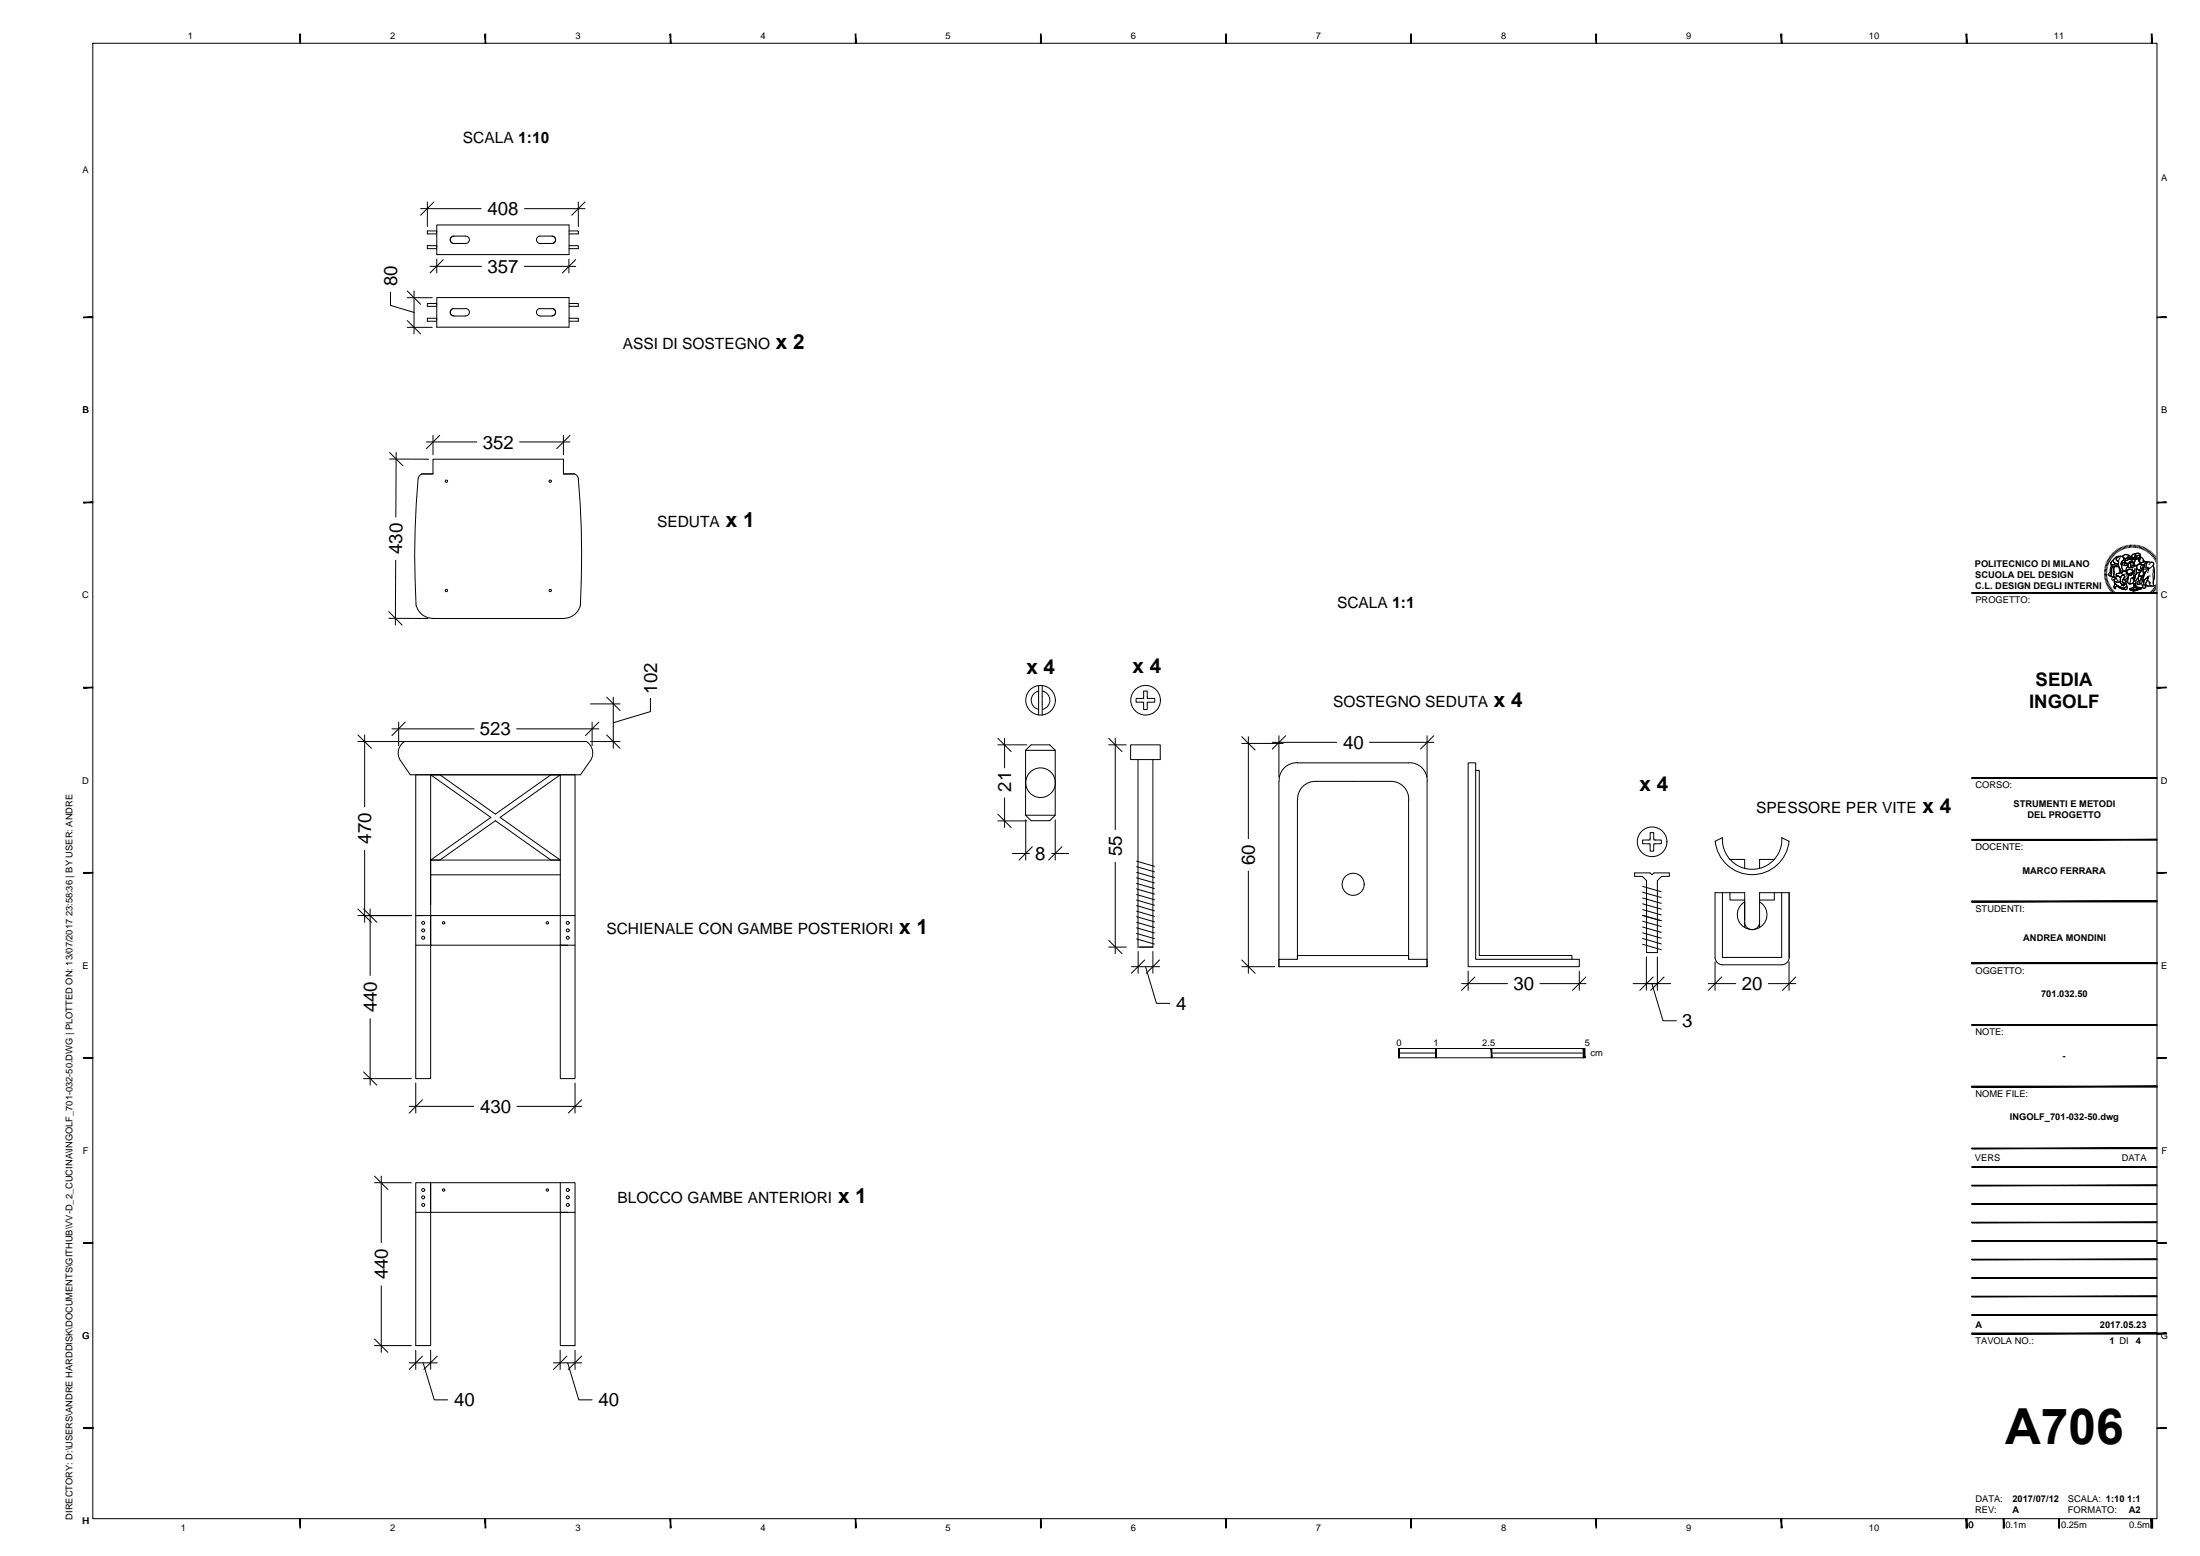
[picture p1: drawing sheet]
<svg xmlns="http://www.w3.org/2000/svg" width="594mm" height="420mm" viewBox="0 0 594 420" stroke-linecap="round" stroke-linejoin="round" font-family="sans-serif">
<!-- layer: Layer1 -->
<g fill="none" stroke="#000" stroke-width=".27">
<path d="M117.9 66.8v-.5h-2.5v.8h2.5M117.9 60.7h35.8v8h-35.8zM117.9 62.7v-.3h-2.5v.8h2.5M122.5 63.8a.99 .99 0 0 0-.9 .9 .99 .99 0 0 0 .9 1M122.6 63.8h3.1M122.6 65.7h3.1M122.6 63.8a.99 .99 0 0 0-1 .9 .99 .99 0 0 0 1 1M125.8 63.8a.99 .99 0 0 1 .9 .9 .99 .99 0 0 1-.9 1M145.8 63.8h3.2M145.8 65.7h3.2M145.9 63.8a.99 .99 0 0 0-1 .9 .99 .99 0 0 0 1 1M149 63.8a.99 .99 0 0 1 1 .9 .99 .99 0 0 1-1 1"/>
<path d="M149.1 63.8a.99 .99 0 0 1 .9 .9 .99 .99 0 0 1-.9 1M153.7 62.4h2.5v.8h-2.5M153.7 66.3h2.5v.8h-2.5M117.9 86.3v-.4h-2.5v.8h2.5M117.9 80.3h35.8v8h-35.8zM117.9 82.3v-.3h-2.5v.7h2.5M122.5 83.3a.99 .99 0 0 0-.9 1 .99 .99 0 0 0 .9 1M122.6 83.4h3.1M122.6 85.3h3.1M122.6 83.3a.99 .99 0 0 0-1 1 .99 .99 0 0 0 1 1M125.8 83.3a.99 .99 0 0 1 .9 1 .99 .99 0 0 1-.9 1M145.8 83.4h3.2"/>
<path d="M145.8 85.3h3.2M145.9 83.3a.99 .99 0 0 0-1 1 .99 .99 0 0 0 1 1M149 83.3a.99 .99 0 0 1 1 1 .99 .99 0 0 1-1 1M149.1 83.3a.99 .99 0 0 1 .9 1 .99 .99 0 0 1-.9 1M153.7 82h2.5v.7h-2.5M153.7 85.9h2.5v.8h-2.5M112.9 129.3a241.1 241.1 0 0 0-.5 34.2M113.9 128l-.7 .6-.3 .7M116.9 128h-3h3v-4h35.2v4h3.1l.5 .4 .5 .9M156.2 129.3a238 238 0 0 1 .5 34.2 4.6 4.6 0 0 1-4.4 3.5M112.4 163.5a4.6 4.6 0 0 0 4.4 3.5M116.7 167h35.6"/>
<path d="M280.5 185.1v8M280.5 186.6a2.52 2.52 0 0 0-2 2.5 2.52 2.52 0 0 0 2 2.4M281.4 185.1v8M281.5 186.6a2.52 2.52 0 0 1 2 2.5 2.52 2.52 0 0 1-2 2.4M306.8 188.6h2v-2h1v2h2v1h-2v2h-1v-2h-2zM108.1 205.3l2.7 3.9h46l2.7-3.9M109.3 200.2h49a3.6 3.6 0 0 1 1.2 5.1M109.3 200.2a3.7 3.7 0 0 0-1.2 5.1M116.3 209.2l16.2 11.5-16.2 11.5h2.5l15-10.6 15 10.6h2.5M116.3 209.2h2.5l15 10.6 15-10.6h2.5M116.3 209.2v35M151.3 209.2v82.1h4v-44.1h-43v44.1h4v-44.1v8h39"/>
<path d="M151.3 209.2l-16.3 11.5 16.3 11.5M276.9 202.6v17.5h8v-17.5M276.9 202.6l1.5-1.5h5.1l1.4 1.5M276.9 202.6h8M305.3 201.1h8v4h-8zM307.3 205.1v50.6h4v-50.6M350.4 206h30M350.4 206a4.8 4.8 0 0 0-5 5v50M355.4 211h20M355.4 211a4.8 4.8 0 0 0-5 5v43M375.4 211a4.8 4.8 0 0 1 5 5M380.4 216v43"/>
<path d="M380.4 206a4.8 4.8 0 0 1 5 5M385.4 211v50M396.5 206h2v2h1v50h25v1h2v2h-30zM398.5 208v51h26M151.3 236.2h-35v11M151.3 232.2h-35v4M276.9 220.1l1.5 1.5h5.1l1.4-1.5M306.9 234l4.8 1.4M306.9 238.5l4.8 1.4M306.9 237l4.8 1.4M306.9 235.5l4.8 1.4M306.9 232.5l4.8 1.4"/>
<path d="M441.4 235.7h4.2l.5 .5 .5-.5h4.2v.9h-2.1l-1.2 1.2v19.4h-2.9v-19.4l-1.1-1.2h-2.1zM443.6 226.8h2v-2h1v2h2v1h-2v2h-1v-2h-2zM443.6 239.4l5 1.4M463.2 227.2l1.9-1a8 8 0 0 0 8 8.5 8 8 0 0 0 8-8.5l2 1M463.2 227.1a10 10 0 0 0 9.9 9.1 10 10 0 0 0 10-9.1M467.1 232.1h4v2.4M479.1 232.1h-4v2.4M112.3 255.2h4M114.3 247.2h-2v-38h43v38M306.9 250.5l4.8 1.4M306.9 252.1l4.8 1.3M306.9 253.5l4.8 1.4"/>
<path d="M306.9 246l4.8 1.4M306.9 249l4.8 1.4M306.9 247.5l4.8 1.4M306.9 240l4.8 1.4M306.9 241.6l4.8 1.4M306.9 243l4.8 1.4M306.9 244.5l4.8 1.5M345.4 259h5v-1h30v1h5v2h-40zM443.6 245.6l5 1.5M443.6 244.1l5 1.4M443.6 242.5l5 1.4M443.6 240.9l5 1.5"/>
<path d="M443.6 247.2l5 1.4M443.6 251.9l5 1.4M443.6 250.3l5 1.5M443.6 248.8l5 1.4M443.6 253.4l5 1.5M443.6 255l5 1.5M463.1 258.5a2.01 2.01 0 0 0 2 2h16a2.01 2.01 0 0 0 2.1-2M465.1 241v17.5h16v-17.5M467.1 241v2h4v-2h-8v17.5M471.1 243v7.5M475.1 243.5a4 4 0 0 1 1.1 6.1 4 4 0 0 1-6.1 0 4 4 0 0 1 1-6.1M475.1 249a2.01 2.01 0 0 1-2 2 2.01 2.01 0 0 1-2-2"/>
<path d="M475.1 243v7.5M479.1 241v2h-4v-2h8v17.5M483.2 241v17.5M151.3 319.4v43.9h4v-43.9h-43v43.9h4v-43.9v8h-4M116.3 327.4h39M151.3 327.4h2"/>
<circle cx="120.5" cy="129.9" r=".32"/>
<circle cx="148.6" cy="129.9" r=".32"/>
<circle cx="120.5" cy="159.4" r=".32"/>
<circle cx="148.6" cy="159.4" r=".32"/>
<circle cx="281" cy="189.1" r="4"/>
<circle cx="309.4" cy="189.1" r="4"/>
<circle cx="281" cy="211.3" r="4"/>
<circle cx="365.4" cy="238.8" r="2.98"/>
<circle cx="446.1" cy="227.3" r="4"/>
<circle cx="114.3" cy="249.2" r=".4"/>
<circle cx="114.3" cy="253.2" r=".4"/>
<circle cx="114.3" cy="251.2" r=".4"/>
<circle cx="119.8" cy="249.2" r=".32"/>
<circle cx="147.8" cy="249.2" r=".32"/>
<circle cx="153.3" cy="253.2" r=".4"/>
<circle cx="153.3" cy="249.2" r=".4"/>
<circle cx="153.3" cy="251.2" r=".4"/>
<circle cx="114.3" cy="325.4" r=".4"/>
<circle cx="114.3" cy="323.3" r=".4"/>
<circle cx="114.3" cy="321.3" r=".4"/>
<circle cx="119.8" cy="321.3" r=".32"/>
<circle cx="147.8" cy="321.3" r=".32"/>
<circle cx="153.3" cy="325.4" r=".4"/>
<circle cx="153.3" cy="323.3" r=".4"/>
<circle cx="153.3" cy="321.3" r=".4"/>
</g>
<!-- layer: IF-ANNO SYMB -->
<g fill="none" stroke="#000" stroke-width=".27">
<path d="M113.6 56.3h16.3M115.4 54.5v6.7M117.2 54.5l-3.6 3.6M141.6 56.3h16.4M156.2 54.5v6.7M158 54.5l-3.6 3.6M105.5 78.9v3.6l6.3 1.9M110 78.6l3.6 3.6M111.8 78.6v11.6M116.1 71.9h13.9M117.9 70v3.7M119.7 70.1l-3.6 3.6"/>
<path d="M141.6 71.9h13.8M153.6 70v3.7M155.4 70.1l-3.6 3.6M110 80.4h6.7M110 88.4h6.7M110 86.6l3.6 3.6M115.1 119.3h13.7M116.9 117.6v5.2M118.7 117.6l-3.6 3.6M140.3 119.3h13.6M152.1 117.6v5.2M153.9 117.6l-3.6 3.6"/>
<path d="M105.2 124h10.5M105.2 122.2l3.6 3.6M107 122.2l-.1 17.4M106.8 151.3v17.5M105 167h10.5M105 165.1l3.6 3.7M96.6 198.5l3.7 3.6M98.5 198.5v19.4M105.8 196.8h22.2M107.7 195v6.3M109.4 195l-3.6 3.6M139.5 196.8h22.2"/>
<path d="M159.5 190.1h7.9M159.9 195v6.3M161.7 195l-3.6 3.6M163.8 198.5l3.6 3.6M163.8 188.3l3.6 3.6M165.6 188.3v13.8M175.6 188.6v3.6l-10 3M269.5 199.3l3.5 3.6M271.3 199.3v8M299.4 199.3l3.6 3.6M301.2 199.3v24.7M335.3 198.9l3.6 3.6"/>
<path d="M337.1 198.9v27.6M345.4 198.7v11.1M347.2 198.7l-3.6 3.6M385.4 198.7v11.1M387.2 198.7l-3.6 3.6M96.6 200.2h13M159.5 200.2h7.9M269.5 201.1h7.8M269.5 219.8l3.5 3.6M271.3 215.4v8M299.4 201.1h4.7M335.3 200.7h11.2"/>
<path d="M343.6 200.4h17.3M369.8 200.4h17.4M98.5 229.6v19.4M269.5 221.7h7.8M273.3 230.5h4.7M277 221.4v10.8M278.8 228.6l-3.6 3.6M284 230.5h4.6M284.9 221.4v10.8M286.8 228.6l-3.6 3.6M301.2 232.8v24.7M337.1 235.2v27.6"/>
<path d="M96.6 247.2h14.5M96.6 245.4l3.7 3.6M98.2 245.4l3.6 3.6M99.9 245.4v18M299.4 255.7h4.7M299.4 253.9l3.6 3.6M307.3 256.9v5.9M309.1 259.2l-3.6 3.6M311.3 256.9v5.9M313.1 259.2l-3.6 3.6M335.3 259.2l3.6 3.6M444.6 258.4v9"/>
<path d="M447.5 258.4v9M463.1 259.7v7.7M483.1 259.7v7.7M99.9 275.1v17.9M305.5 261h7.6M309.3 261l3 9.9h3.6M335.3 261h8.9M394.7 265.6h12.4M396.5 262.2v5.2M398.3 263.8l-3.6 3.6M415.8 265.6h12.4M426.5 262.2v5.2"/>
<path d="M428.2 263.8l-3.6 3.6M441 265.6h3.6M444.6 265.6h2.9h-2.9M446.1 265.6l3 10h3.6M446.4 263.8l-3.6 3.6M447.5 265.6h3.6M449.4 263.8l-3.7 3.6M461.3 265.6h7.4M464.9 263.8l-3.6 3.6M477.5 265.6h7.4M484.9 263.8l-3.6 3.6M98.2 291.3h12.9"/>
<path d="M98.2 289.4l3.6 3.6M110.5 298.7h17.4M112.3 292.4v8.2M114.1 297l-3.6 3.6M139.6 298.7h17.5M155.3 292.4v8.2M157.1 297l-3.6 3.6M101.1 319.4h10M101.1 317.6l3.6 3.6M103 317.6v17.9M103 347.2v18M101.1 363.3h10"/>
<path d="M101.1 361.6l3.6 3.6M110.5 368h7.6M112.3 364.6v5.2M114.1 366.2l-3.6 3.6M114.3 368l3 10h3.6M116.3 364.6v5.2M118.1 366.2l-3.6 3.6M149.5 368h7.6M151.3 364.6v5.2M153.1 366.2l-3.6 3.6M153.3 368l3 10h3.6M155.3 364.6v5.2"/>
<path d="M157.1 366.2l-3.6 3.6"/>
</g>
<g fill="#fff" stroke="#fff" stroke-width=".27">
<path d="M362.4 198.2v4.4l6-4.4zM362.4 202.6l6-4.4v4.4z"/>
<path d="M334.9 227.9v5.9h4.4zM334.9 227.9h4.4v5.9z"/>
<path d="M408.5 263.4v4.4l5.9-4.4zM408.5 267.8l5.9-4.4v4.4z"/>
<path d="M470.2 263.4v4.4l5.9-4.4zM470.2 267.8l5.9-4.4v4.4z"/>
<path d="M454.1 273.4v4.4l3.1-4.4zM457.2 273.4v4.4h-3.1z"/>
<path d="M299 225.5v5.9h4.4zM299 225.5h4.4v5.9z"/>
<path d="M317.3 268.8v4.3l3.2-4.3zM320.5 268.8v4.3h-3.2z"/>
<path d="M269.1 208.8v5.2h4.3zM269.1 208.8h4.3v5.2z"/>
<path d="M279.4 228.3v4.4l3.1-4.4zM282.5 228.3v4.4h-3.1z"/>
<path d="M131.4 54.1v4.4l8.8-4.4zM131.4 58.5l8.8-4.4v4.4z"/>
<path d="M131.4 69.7v4.4l8.7-4.4zM131.4 74.1l8.7-4.4v4.4z"/>
<path d="M103.3 71.5v5.9h4.4zM103.3 71.5h4.4v5.9z"/>
<path d="M130.2 117.1v4.4l8.7-4.4zM130.2 121.5l8.7-4.4v4.4z"/>
<path d="M104.7 141.1l-.1 8.8h4.5zM104.7 141.1h4.4v8.8z"/>
<path d="M129.5 194.6v4.4l8.6-4.4zM129.5 199l8.6-4.4v4.4z"/>
<path d="M173.4 178.8v8.3h4.4zM173.4 178.8h4.4v8.3z"/>
<path d="M129.4 296.5v4.4l8.8-4.4zM129.4 300.9l8.8-4.4v4.4z"/>
<path d="M97.8 264.8v8.8h4.4zM97.8 264.8h4.4v8.8z"/>
<path d="M96.3 219.3v8.8h4.4zM96.3 219.3h4.4v8.8z"/>
<path d="M100.8 337v8.8h4.4zM100.8 337h4.4v8.8z"/>
<path d="M122.3 375.8v4.4l6-4.4zM122.3 380.2l6-4.4v4.4z"/>
<path d="M161.3 375.8v4.4l6-4.4zM161.3 380.2l6-4.4v4.4z"/>
</g>
<!-- layer: G-ANNO-TTLB -->
<g fill="#000" stroke="#000" stroke-width=".27">
<path d="M81 9.2l.2 2.5v-2.5zM81 9.2l.2 2.5h-.2z"/>
<path d="M131 9.2l.1 2.5v-2.5zM131 9.2l.1 2.5h-.1z"/>
<path d="M181 9.2l.1 2.5v-2.5zM181 9.2l.1 2.5h-.1z"/>
<path d="M231 9.2l.1 2.5v-2.5zM231 9.2l.1 2.5h-.1z"/>
<path d="M281 9.2l.1 2.5v-2.5zM281 9.2l.1 2.5h-.1z"/>
<path d="M331 9.2l.1 2.5v-2.5zM331 9.2l.1 2.5h-.1z"/>
<path d="M381 9.2l.1 2.5v-2.5zM381 9.2l.1 2.5h-.1z"/>
<path d="M431 9.2l.1 2.5v-2.5zM431 9.2l.1 2.5h-.1z"/>
<path d="M480.9 9.2l.3 2.5v-2.5zM480.9 9.2l.3 2.5h-.3z"/>
<path d="M530.9 9.2l.3 2.5v-2.5zM530.9 9.2l.3 2.5h-.3z"/>
<path d="M580.9 9.2l.3 2.5v-2.5zM580.9 9.2l.3 2.5h-.3z"/>
<path d="M22.6 85.8h2.5v-.2zM22.6 85.6h2.5l-2.5 .2z"/>
<path d="M582.5 85.8h2.5v-.2zM582.5 85.6h2.5l-2.5 .2z"/>
<path d="M22.6 135.8h2.5v-.2zM22.6 135.6h2.5l-2.5 .2z"/>
<path d="M582.5 135.8h2.5v-.2zM582.5 135.6h2.5l-2.5 .2z"/>
<path d="M532.5 160.2h50v-.2zM532.5 160h50l-50 .2z"/>
<path d="M22.6 185.8h2.5v-.2zM22.6 185.6h2.5l-2.5 .2z"/>
<path d="M582.5 185.8h2.5v-.2zM582.5 185.6h2.5l-2.5 .2z"/>
<path d="M532.5 210.2h50v-.2zM532.5 210h50l-50 .2z"/>
<path d="M22.6 235.8h2.5v-.2zM22.6 235.6h2.5l-2.5 .2z"/>
<path d="M532.5 226.9h50v-.2zM532.5 226.7h50l-50 .2z"/>
<path d="M582.5 235.8h2.5v-.2zM582.5 235.6h2.5l-2.5 .2z"/>
<path d="M532.5 243.3v.2l50-.2zM532.5 243.5l50-.2v.2z"/>
<path d="M532.5 243.5h50v-.2zM532.5 243.3h50l-50 .2z"/>
<path d="M532.5 260v.2l50-.2zM532.5 260.2l50-.2v.2z"/>
<path d="M532.5 260v.2l50-.2zM532.5 260.2l50-.2v.2z"/>
<path d="M532.5 276.6v.3l50-.3zM532.5 276.9l50-.3v.3z"/>
<path d="M532.5 260v.2l50-.2zM532.5 260.2l50-.2v.2z"/>
<path d="M532.5 260v.2l50-.2zM532.5 260.2l50-.2v.2z"/>
<path d="M22.6 285.8h2.5v-.2zM22.6 285.6h2.5l-2.5 .2z"/>
<path d="M377.7 283.1v2.5h.1zM377.7 283.1h.1v2.5z"/>
<path d="M387.6 283.1l.3 2.5v-2.5zM387.6 283.1l.3 2.5h-.3z"/>
<path d="M402.7 283.1l.1 2.5v-2.5zM402.7 283.1l.1 2.5h-.1z"/>
<path d="M427.5 283.1l.5 2.5v-2.5zM427.5 283.1l.5 2.5h-.5z"/>
<path d="M532.5 293.3v.2l50-.2zM532.5 293.5l50-.2v.2z"/>
<path d="M532.5 293.3v.2l50-.2zM532.5 293.5l50-.2v.2z"/>
<path d="M582.5 285.8h2.5v-.2zM582.5 285.6h2.5l-2.5 .2z"/>
<path d="M532.5 315h50zM532.5 315.1l50-.1z"/>
<path d="M532.5 310v.2l50-.2zM532.5 310.2l50-.2v.2z"/>
<path d="M22.6 335.7h2.5v-.1zM22.6 335.6h2.5l-2.5 .1z"/>
<path d="M532.5 335h50zM532.5 335.2l50-.2z"/>
<path d="M532.5 330h50zM532.5 330.2l50-.2z"/>
<path d="M532.5 325h50zM532.5 325.2l50-.2z"/>
<path d="M532.5 320h50zM532.5 320.2l50-.2z"/>
<path d="M582.5 335.7h2.5v-.1zM582.5 335.6h2.5l-2.5 .1z"/>
<path d="M532.5 355h50zM532.5 355.1l50-.1z"/>
<path d="M532.5 350h50zM532.5 350.1l50-.1z"/>
<path d="M532.5 345h50zM532.5 345.1l50-.1z"/>
<path d="M532.5 340h50zM532.5 340.1l50-.1z"/>
<path d="M532.5 360v.2l50-.2zM532.5 360.2l50-.2v.2z"/>
<path d="M532.5 360v.2l50-.2zM532.5 360.2l50-.2v.2z"/>
<path d="M582.5 360.2h2.5v-.2zM582.5 360h2.5l-2.5 .2z"/>
<path d="M582.5 360.2h2.5v-.2zM582.5 360h2.5l-2.5 .2z"/>
<path d="M22.6 385.7h2.5v-.1zM22.6 385.6h2.5l-2.5 .1z"/>
<path d="M22.6 385.7h2.5v-.2zM22.6 385.5h2.5l-2.5 .2z"/>
<path d="M582.5 385.7h2.5v-.1zM582.5 385.6h2.5l-2.5 .1z"/>
<path d="M81 410.1l.2 2.5v-2.5zM81 410.1l.2 2.5h-.2z"/>
<path d="M131 410.1l.1 2.5v-2.5zM131 410.1l.1 2.5h-.1z"/>
<path d="M181 410.1l.1 2.5v-2.5zM181 410.1l.1 2.5h-.1z"/>
<path d="M231 410.1l.1 2.5v-2.5zM231 410.1l.1 2.5h-.1z"/>
<path d="M281 410.1l.1 2.5v-2.5zM281 410.1l.1 2.5h-.1z"/>
<path d="M331 410.1l.1 2.5v-2.5zM331 410.1l.1 2.5h-.1z"/>
<path d="M381 410.1l.1 2.5v-2.5zM381 410.1l.1 2.5h-.1z"/>
<path d="M431 410.1l.1 2.5v-2.5zM431 410.1l.1 2.5h-.1z"/>
<path d="M480.9 410.1l.3 2.5v-2.5zM480.9 410.1l.3 2.5h-.3z"/>
<path d="M530.9 410.1v2.5h.3zM530.9 410.1h.3v2.5z"/>
<path d="M530.9 410.1l.3 2.5v-2.5zM530.9 410.1l.3 2.5h-.3z"/>
<path d="M541 410.1l.1 2.5v-2.5zM541 410.1l.1 2.5h-.1z"/>
<path d="M541 410.1l.1 2.5v-2.5zM541 410.1l.1 2.5h-.1z"/>
<path d="M556 410.1l.1 2.5v-2.5zM556 410.1l.1 2.5h-.1z"/>
<path d="M556 410.1l.1 2.5v-2.5zM556 410.1l.1 2.5h-.1z"/>
<path d="M580.9 410.1l.3 2.5v-2.5zM580.9 410.1l.3 2.5h-.3z"/>
<path d="M580.8 410.1l.5 2.5v-2.5zM580.8 410.1l.5 2.5h-.5z"/>
</g>
<!-- layer: G-ANNO-LOGO -->
<g fill="none" stroke="#000" stroke-width=".27">
<path d="M568.2 154.4h.7M568.2 154.8h.7M568.2 155.1h.7M568.3 154.1h.7M568.3 153.7l.7 .1M568.4 153.3l.6 .2M568.5 153l.6 .2M568.5 152.7l.7 .1M568.6 152.3l.7 .2M568.7 152l.7 .2M568.9 151.6l.6 .3M568.9 155.4l-.7 .1"/>
<path d="M569 155.7l-.7 .1M569 156.1l-.6 .1M569 151.3l.7 .3M569.1 156.4l-.7 .1M569.2 156.7l-.7 .2M569.2 151l.6 .3M569.3 157l-.7 .2M569.4 157.3l-.7 .3M569.4 150.7l.6 .4M569.5 157.6l-.6 .3M569.6 150.4l.5 .4M569.6 157.9l-.6 .3"/>
<path d="M569.8 150.1l.6 .4M569.8 158.2l-.6 .3M570 158.5l-.6 .3M570.1 149.9l.5 .4M570.1 152.4l.9 .1a.62 .62 0 0 0 1.1-.1v.4a.59 .59 0 0 1-.9 .2 .73 .73 0 0 1-1.1-.5zM570.1 152.4l.1 .5M570.1 158.8l-.5 .3M570.3 149.6l.5 .4M570.3 152.9l-.3 .6-.1 1.3-.3 .6 .4 .2M570.3 159l-.5 .4M570.4 153.1l.6-.1-.2 .5v2.3h-.3l-.6-.2zM570.5 153l-.3 .5v1.3l-.3 .8 .8 .2"/>
<path d="M570.5 149.3l.5 .5M570.5 159.3l-.5 .4M570.6 151.3l.1-.1v.3a.88 .88 0 0 0 1 .7l.3 .2-.2 .1a.57 .57 0 0 1-.9 0h-.4a.5 .5 0 0 1-.5-.4 .5 .5 0 0 1 .3-.5zM570.7 151.2a.83 .83 0 0 0-.6 1.1l.3 .2h.6a.62 .62 0 0 0 1.1-.1M570.7 159.5l-.5 .5M570.8 151l.7-.6 1.3-.2a.95 .95 0 0 0-1.3 1.1l.6 .3v.8l-.5-.2a.88 .88 0 0 1-.9-.7zM570.8 149.1l.4 .5M570.8 156.5l.2 .5 .5 .2 1.1-.1M570.9 153h.5a.87 .87 0 0 1 1.2 .7l.1 .9-.4 .2a.54 .54 0 0 0-.7 .1 .54 .54 0 0 0 0 .6l-.2 .3a.45 .45 0 0 1-.6 0 .45 .45 0 0 1 0-.6zM570.9 156.9l1 .3a.48 .48 0 0 1 .6-.1 .48 .48 0 0 1 .2 .5l.3 .3-.1 .2 .3-.3 .2 .4-.1-.6 .3 .5-.2-.5 .5 .2-.4-.4a.44 .44 0 0 1-.3-.7l.2-.3a.68 .68 0 0 1 .6 .8l.2 .6a.85 .85 0 0 1-.5 1 .85 .85 0 0 1-1-.3l-.8-.3-.8-.6zM570.9 156.9v.5l.9 .7 1.9 .9M570.9 159.8l-.4 .4"/>
<path d="M571 153l-.2 .5v2.3M571.1 157.6l1.6 .9a.99 .99 0 0 0 1.6-.3 .67 .67 0 0 1 0 .9 .67 .67 0 0 1-.9 0l-1.3-.6a.47 .47 0 0 0-.5-.2 .47 .47 0 0 0-.4 .4v.2a.61 .61 0 0 1-.4-.5 .61 .61 0 0 1 .2-.6zM571.1 157.6l-.1 .1a.95 .95 0 0 0 .1 1.3l.2-.2-.1-.1a.46 .46 0 0 1 .4-.4 .46 .46 0 0 1 .5 .3l.6 .3a1.25 1.25 0 0 0 1.8-.1l-.2-.6M571.1 148.8l.4 .6M571.2 160l-.5 .5M571.3 156a.51 .51 0 0 0-.8-.1 .51 .51 0 0 0 .1 .8l.2-.2a.61 .61 0 0 1 1 .3h.2M571.3 148.6l.5 .6M571.5 155l1.2-.4 .4 .1a.48 .48 0 0 1 .3-.5 .48 .48 0 0 1 .5 .1l.6 .5a1 1 0 0 1 .1 1.2 1 1 0 0 1-1.2 .4v-.2a.47 .47 0 0 0 .1-.8 .47 .47 0 0 0-.7 .3l-.2 .3-.7-.6-.3 .2zM571.5 155.7l.5-.2a.91 .91 0 0 1 .6 1.1l-.1 .5-1 .1a.51 .51 0 0 1-.6-.3 .51 .51 0 0 1 .2-.6h.3l-.1-.3zM571.6 150.7a1.01 1.01 0 0 1 1.1-.5 1.01 1.01 0 0 1 .8 .8l-.3 .4a1.08 1.08 0 0 0-.3 1.5 .94 .94 0 0 0 .7 1.2l-.1 .2a.31 .31 0 0 0-.3 0 .31 .31 0 0 0-.1 .4 .35 .35 0 0 1-.4-.1 .35 .35 0 0 1 0-.5l-.6-1.1v-1.3a.71 .71 0 0 1-.5-1zM571.6 148.4l.4 .6M571.8 155.3l.8 .7"/>
<path d="M571.9 155.4l-.5 .4v.5M571.9 148.2l.4 .6M572.1 153h-1.1a.76 .76 0 0 0-.9 0 .76 .76 0 0 0-.3 .9v.5l-.5 .7 .3 .3M572.3 153.3l.2 1.4M572.3 148l.3 .6M572.5 150.5l-.4 1v1.5l.5 .8 .2 .9h.3l.1-.4 .5-.1a1.04 1.04 0 0 1-.8-1.4 1.5 1.5 0 0 1 .6-1.8 1 1 0 0 0-1.4-.8l-.6 .2-.7 .6-.1 .5a.8 .8 0 0 0 .9 .7l.4 .2M572.6 147.9l.3 .6M572.7 154.6l-.4 .2a.54 .54 0 0 0-.7 .1 .54 .54 0 0 0 0 .6M572.8 150.2a.84 .84 0 0 0-1 .2 .84 .84 0 0 0-.1 1l.4 .2M572.9 147.7l.3 .7M573 155.4l.1-.1a.48 .48 0 0 1 .6 .3 .48 .48 0 0 1-.3 .6l-.2 .5a.52 .52 0 0 0 .3 .7l.4 .4-.5-.2 .3 .5-.4-.5 .1 .6-.2-.4-.3 .3 .1-.2-.4-.7v-.8zM573 151.6l1-.4-.2 .6-1.1 .4z"/>
<path d="M573 155.4l.1-.1a.48 .48 0 0 1 .6 .3 .48 .48 0 0 1-.3 .6l-.2 .5a.51 .51 0 0 0 .4 .7l.3 .4-.5-.2 .3 .5-.4-.4 .1 .5-.2-.4-.3 .3 .1-.2-.4-.7v-.8zM573 152.1l.8-.3 .2 .2-.3 .2 .1 .5a.58 .58 0 0 1-.8-.6zM573 152.1a.58 .58 0 0 0 .8 .6M573.2 150.3l.5-.5 1.1 .1a.31 .31 0 0 1 .4 .2 .31 .31 0 0 1-.3 .4l-.3-.1-.1 .2-.6 .2-.5-.1M573.2 150.2l.5-.4 1.2 .1a.33 .33 0 0 1 .3 .3 .33 .33 0 0 1-.2 .4l-.4-.2-.1 .2-.7 .2-.6-.5zM573.2 147.6l.2 .7M573.4 150.6l.8 .2 .4-.5 .4 .3-.2 .5-.5 .3-.3-.2-.6 .1zM573.6 147.5l.2 .6M573.7 154.2a1.25 1.25 0 0 1 1.1 1.2l-.1 .5-.4 .3M573.7 152.1h.9l-.2 .1a.39 .39 0 0 1-.5 .6 .39 .39 0 0 1-.2-.7zM573.7 156.5l.4 1a.78 .78 0 0 1 0 .9 .78 .78 0 0 1-.9 .4M573.8 151.8l.2 .2"/>
<path d="M573.9 151.5l-.1 .3-1.1 .4M573.9 155.1l-.8 .2M573.9 147.4l.2 .6M574 151.2l-.4 .5M574 154.7l.8 .6M574.2 152.1a.34 .34 0 0 0-.5 .3 .34 .34 0 0 0 .5 .3 .34 .34 0 0 0 .2-.5l.2-.1-.6 .1M574.2 155.2a.72 .72 0 0 1 .1 .9 .72 .72 0 0 1-.9 .3M574.3 154.1l.5-.4 .6 .1 .5 .3a.33 .33 0 0 1 .2 .5 .33 .33 0 0 1-.5 .1l-.3 .2a.49 .49 0 0 1-.5 .2 .49 .49 0 0 1-.4-.4zM574.3 157l.8 .7M574.3 154.4v-.3a1.04 1.04 0 0 1 1.6 0v.1a.29 .29 0 0 1 .2 .4 .29 .29 0 0 1-.5 0l-.9 .5M574.3 147.3l.1 .7M574.5 151.1v.1"/>
<path d="M574.5 150.7l.2 .1M574.6 156.4v1M574.6 153l-.4 .5-.1 .8M574.6 147.2l.1 .7M574.6 150.8h.1M574.7 155.1l1.1-.5a.64 .64 0 0 1-.8 .8zM574.7 155l.6 .4 .4-.2v-.3l.5-.4-.3-.5-1.1-.3-.5 .7-.2-.1 .2-1.1 .2-.2 .3 .2h1.1l.5-.4v-.3l.6 .2-.1 .4a.72 .72 0 0 1-.1 1.1l.2 .6-.3 .5-.4 .1-.3 .7-.3-.1 .2 .3 .3-.1v.4l.2-.2-.1 .4a.99 .99 0 0 1-1.2 .9l-.9-.7 .4-.5 .2-1.1M574.7 155.9l-.3 .9-.4 .4M574.8 155.2h.1M574.9 151.9l.2-.3h.7l.6 .8a.27 .27 0 0 1 0 .5 .27 .27 0 0 1-.4-.2l.2-.2-.2-.7a.43 .43 0 0 0-.7-.1 .43 .43 0 0 0 .1 .7v.1a.47 .47 0 0 1 0 .7 .47 .47 0 0 1-.7-.1l-.2-.2zM574.9 150.9l.8-.1a.23 .23 0 0 1 .3 .2 .23 .23 0 0 1-.3 .3zM575 150.6l-.2 .5-.5 .3-.3-.2-.6 .1"/>
<path d="M575 147.2l.1 .7M575.1 159l1.9-.5 1.2 .2-2 .6zM575.1 159l1.1 .3v.3l-1.1-.3zM575.3 151.7l.4-.1 .2 .2 .2 .5a.63 .63 0 0 1-.1 .7 .63 .63 0 0 1-.6 .2zM575.3 147.2l.1 .6M575.4 150.7l.1-.3 .5 .1 .2 .3-.2 .3M575.4 150.5l.3-.1 .5 .3a.24 .24 0 0 1-.1 .4 .24 .24 0 0 1-.3-.3h-.4zM575.4 156.1l-.3 1.6 1-.2M575.4 155.2v.1M575.5 154.9h.1M575.5 155.1l.1 .1M575.5 154.9v.1"/>
<path d="M575.6 152h.1M575.6 151.9l-.2 .1M575.6 147.2l.1 .6M575.7 156l.3 .1 .2-.5 .3-.3a1.2 1.2 0 0 1-.3 1.3v-.4l-.3 .1zM575.7 150.9l-.3-.2-.5 .2 .3 .1a.4 .4 0 0 0 .3 .3 .4 .4 0 0 0 .4-.3l-.2-.3 .1 .3M575.8 153.2v.7M575.9 154.7l-.2 .3a.48 .48 0 0 1-.4 .3 .48 .48 0 0 1-.5-.2M575.9 151.8l.2 .2-.1 .1M576 151.9a.42 .42 0 0 0-.7-.2 .42 .42 0 0 0 .1 .7v.1a.46 .46 0 0 1-.1 .6 .46 .46 0 0 1-.6 0 .46 .46 0 0 1 .1-.7l.3-.8h.7l.4 .4 .2 .5a.23 .23 0 0 1-.1 .4 .23 .23 0 0 1-.3-.2M576 147.2v.6M576.1 152.3h-.2M576.1 152.1a.41 .41 0 0 1-.1 .6 .41 .41 0 0 1-.6-.1"/>
<path d="M576.1 153l-.2 .2h-.5M576.2 159.3l2-.6v.3l-2 .6zM576.2 159.3v.3M576.2 155.9v.7l.2-.2M576.2 151l.1-.1a.99 .99 0 0 1-.1 1.2M576.3 155.5h.1M576.3 150.5l.1 .5M576.4 152.5l-.2-.4a1.07 1.07 0 0 0 .1-1.2l-.3-.4a.45 .45 0 0 1-.4-.6 .45 .45 0 0 1 .6-.3h.5l-.2 .6 .1 1 .2-.1v-.5l.3 .4 .5-.2-.1 .6 .1 .2 .1-.3v.3a.39 .39 0 0 1 .3 .3 .39 .39 0 0 1-.2 .4l-.8 .4M576.4 147.2l-.1 .6M576.4 155.8l-.1 .3M576.5 153.5l-.2 1.4M576.5 152.7l.4 .3"/>
<path d="M576.5 157.5l.2 .1 .1 .9-.2-.5-.4 .7zM576.6 154.7l-.4 .3v.5M576.7 155.3l-.4 .1-.3 .7-.3-.1 .2 .3 .3-.1M576.7 153.6l-.4 .9M576.7 149.6h-.3a.67 .67 0 0 0-.8 .7M576.7 147.2v.7M576.8 150.6l.3 .4 .5-.2M576.8 149.5h1l.2 .4v.7l-.4 1v-.8l.2-.4a.37 .37 0 0 0-.2-.5 .37 .37 0 0 0-.4 .1l-.3 .3-.1 .8-.2 .1-.1-1zM577 152.7h.1a1.31 1.31 0 0 1 1.6-.2 .79 .79 0 0 1 .3 .8 .79 .79 0 0 1-.6 .6 .65 .65 0 0 1-1.1-.1l-.3-.4zM577 149.4l.8 .1 .2 .4v.7l-.4 1v-.8l.2-.4a.45 .45 0 0 0-.4-.5 .45 .45 0 0 0-.5 .3l-.1 .9-.2 .1-.1-1.2zM577 150.1l.2-.1a.35 .35 0 0 1 .5 0 .35 .35 0 0 1 .1 .4l-.2 .4a.45 .45 0 0 1-.7-.1 .45 .45 0 0 1 .1-.6zM577 154.7l.8-.1-.6 1.6a1.47 1.47 0 0 0-.5 1.4l-.2-.1-.3 .7-.1-1.1z"/>
<path d="M577 150.3l.2 .1M577 154.7l-.9 2.4 .2 1.1-.1 .8 .4-1 .3 .9-.2-1.4-.4 .7M577.1 150.8h.1M577.1 153.7l-.3 .4 .2 .6 .9-.2 .5-.6M577.1 147.2l-.1 .7M577.1 150.4v.1M577.2 150.7h.1M577.4 147.3l-.1 .7M577.5 150.5l.2 .1M577.5 155.7l.8-.2-.5 1.4 .2 .7-.4 .2-.4-.1zM577.5 150.5v.1M577.7 151.3l.4 .7"/>
<path d="M577.8 153.8h.1M577.8 152.2l.9-.4 1-.1-.7 1zM577.8 147.4l-.2 .6M577.9 154.6l-.7 1.6a1.47 1.47 0 0 0-.5 1.4M577.9 150.4l.8 .5 .5 .8h-.4a.66 .66 0 0 1-.9 0 .66 .66 0 0 1 0-.9zM577.9 153.8h-.3M578 150.4l.7 .5 .2 .5M578 154.1h-.1M578.1 147.4l-.2 .7M578.2 158.8v.2l-2 .6-1.1-.3v-.3l1.1 .3 2-.5a5.8 5.8 0 0 0-3.1 .2M578.3 155.6l-.2 .8a1 1 0 0 0-.2 1.3h-.7l.3-2M578.4 153.8l.4-.1-.1 .8a.69 .69 0 0 1 0 .8 .69 .69 0 0 1-.8 .3l-.4 .1 .3-1.1z"/>
<path d="M578.5 147.6l-.3 .6M578.5 153.4l-.1 .4M578.5 152.4l.4 .1 .1 .4M578.6 151.3l.5 .4M578.7 155.5l-1.2 .2M578.7 156.9l-.1 .2 .3 .2M578.8 153.7l-.1 1.9a2.2 2.2 0 0 0-.3 2.5l.2 .1M578.8 147.7l-.3 .6M579 156.6l1.1-.9-.5 1.6a1.01 1.01 0 0 0-.2 1.3l-.2 .2a.43 .43 0 0 1-.6-.1 .43 .43 0 0 1 .1-.6zM579 152.7a1.05 1.05 0 0 1 .6-1 1.05 1.05 0 0 1 1.1 .2 .54 .54 0 0 1 .8 .2 .54 .54 0 0 1-.2 .7 1.21 1.21 0 0 1-2.1 .3l-.2-.2M579 152.9l-.1 .3-.3 .3a.81 .81 0 0 1-.7 .6 .81 .81 0 0 1-.9-.5 .82 .82 0 0 1 .2-1 .82 .82 0 0 1 1 0l-.1 .6a.22 .22 0 0 0 .1 .3 .22 .22 0 0 0 .3-.2l.2-.5a.49 .49 0 0 0-.7-.5l-.7 .1-.4 .5 .1 .3M579.1 154.4v.6"/>
<path d="M579.1 147.9l-.3 .6M579.5 148l-.4 .6M579.5 153.6l-.8 .1M579.6 157.8l.5 .4M579.8 148.2l-.4 .6M579.8 151.7l-1.4 .1-.6 .4M579.9 156.6l.9 .9M580 151.8h.9a.5 .5 0 0 1 .6 .2 .5 .5 0 0 1-.1 .7l.3 .7a8.3 8.3 0 0 1-.3 4l.3 .8h-2.5l.9-2.5-1.5 1.4a6.5 6.5 0 0 1 1.5-3.5l.3-.1a.9 .9 0 0 1-.9-.7 .9 .9 0 0 1 .5-1zM580 153.6a6.6 6.6 0 0 0-1.4 3.5l1.4-1.4 .6-.2M580.1 151.7a.9 .9 0 0 0-.6 1.1 .9 .9 0 0 0 .9 .7M580.1 148.4l-.4 .5M580.1 155.7l-.5 1.6a1.11 1.11 0 0 0-.2 1.4l-.2 .1a.4 .4 0 0 1-.6-.1 .4 .4 0 0 1 .1-.5l.3-1.5"/>
<path d="M580.2 153.6l-.2 1M580.3 157.1l.3 .9 .4 .2M580.3 148.6l-.3 .5M580.6 152.1l-.3 .3M580.6 148.8l-.4 .5M580.7 159.9l.5 .5M580.9 149l-.4 .5M580.9 159.6l.5 .5M581.1 159.4l.6 .5M581.2 149.3l-.5 .4M581.3 159.2l.6 .4M581.4 153.8v3.3"/>
<path d="M581.4 152.7a10.2 10.2 0 0 1 0 4.9l.3 .6h-2.4M581.4 149.5l-.5 .5M581.5 158.9l.6 .4M581.7 149.8l-.5 .4M581.7 158.6l.6 .4M581.9 150l-.5 .5M581.9 158.4l.6 .3M582 158.1l.6 .3M582.1 150.3l-.5 .4M582.2 157.8l.6 .3M582.3 150.6l-.6 .4M582.3 157.5l.7 .2"/>
<path d="M582.5 157.2l.6 .2M582.5 150.9l-.6 .4M582.5 156.8l.7 .3M582.6 156.5l.7 .2M582.7 151.3l-.6 .3M582.7 156.3l.7 .1M582.8 155.9l.6 .1M582.8 155.6l.7 .1M582.8 155h.7M582.8 151.6l-.6 .2M582.8 155.3h.7M582.9 154.7h.7"/>
<path d="M583 151.9l-.7 .2M583.1 152.2l-.6 .2M583.2 152.6l-.6 .2M583.3 152.9l-.6 .2M583.4 153.2l-.7 .2M583.4 153.6l-.6 .1M583.5 154.3h-.7M583.5 154l-.7 .1M571.5 160.2l-.5 .5M571.7 160.4l-.4 .5M572 160.6l-.4 .5M572.3 160.7l-.4 .6"/>
<path d="M572.5 160.9l-.3 .6M572.8 161.1l-.3 .6M573.1 161.2l-.2 .6M573.4 161.3l-.2 .7M573.7 161.4l-.2 .7M574 161.5l-.1 .7M574.3 161.6l-.1 .7M574.7 161.7l-.2 .6M575 161.7l-.1 .7M575.3 161.8v.6M575.6 161.8v.6M575.9 161.8l.1 .6"/>
<path d="M576.3 161.8v.6M576.6 161.8l.1 .6M576.9 161.7l.1 .6M577.3 161.6l.1 .7M577.6 161.6l.1 .6M577.9 161.5l.2 .6M578.2 161.4l.2 .6M578.5 161.2l.2 .7M578.8 161.1l.3 .7M579.1 161l.3 .6M579.4 160.8l.3 .6M579.7 160.7l.3 .5"/>
<path d="M579.9 160.5l.4 .5M580.2 160.3l.4 .5M580.4 160.1l.5 .5"/>
</g>
<!-- layer: G-ANNO-TTLB -->
<g fill="#fff" stroke="#fff" stroke-width=".27">
<path d="M557.4 160.1l30.8 4.3-5.7-4.3zM557.4 160.1l30.8 4.3h-30.8z"/>
<path d="M582.5 145.6h5.7l-5.7 14.5zM588.2 145.6l-5.7 14.5 5.7 4.3z"/>
</g>
<path d="M557.4 160.1h25.1v-14.5h5.7v18.8h-30.8z" fill="none" stroke="#fff" stroke-width=".27"/>
<path d="M25.1 11.7h557.4v398.4h-557.4z" fill="none" stroke="#000" stroke-width=".27"/>
<!-- layer: A-ANNO-SYMB -->
<path d="M377.7 283.1h50v2.5h-50zM377.7 284.4h10.1M402.8 284.4h24.9" fill="none" stroke="#000" stroke-width=".27"/>
<text font-size="13.4" x="541.4" y="389.9">A706</text>
<g font-size="5.6">
<text x="209.5" y="94.4">x 2</text>
<text x="196" y="142.2">x 1</text>
<text x="277.2" y="181.9">x 4</text>
<text x="305.8" y="181.7">x 4</text>
<text x="403.4" y="190.8">x 4</text>
<text x="442.7" y="213.7">x 4</text>
<text x="519.2" y="219.5">x 4</text>
<text x="242.8" y="252.3">x 1</text>
<text x="226.3" y="325">x 1</text>
</g>
<g font-size="5">
<text x="131.7" y="58.1">408</text>
<text x="107.2" y="77.3" transform="rotate(-90 107.2 77.3)">80</text>
<text x="131.6" y="73.7">357</text>
<text x="130.3" y="121.1">352</text>
<text x="108.6" y="149.6" transform="rotate(-90 108.6 149.6)">430</text>
<text x="549.7" y="185.3">SEDIA</text>
<text x="177.4" y="187.3" transform="rotate(-90 177.4 187.3)">102</text>
<text x="547.9" y="191.3">INGOLF</text>
<text x="129.6" y="198.6">523</text>
<text x="362.7" y="202.2">40</text>
<text x="273" y="213.8" transform="rotate(-90 273 213.8)">21</text>
<text x="100.2" y="227.8" transform="rotate(-90 100.2 227.8)">470</text>
<text x="279.6" y="232.2">8</text>
<text x="302.9" y="231.2" transform="rotate(-90 302.9 231.2)">55</text>
<text x="338.9" y="233.6" transform="rotate(-90 338.9 233.6)">60</text>
<text x="408.7" y="267.4">30</text>
<text x="470.4" y="267.4">20</text>
<text x="101.7" y="273.3" transform="rotate(-90 101.7 273.3)">440</text>
<text x="317.6" y="272.7">4</text>
<text x="454.3" y="277.4">3</text>
<text x="129.7" y="300.5">430</text>
<text x="104.7" y="345.5" transform="rotate(-90 104.7 345.5)">440</text>
<text x="122.6" y="379.8">40</text>
<text x="161.6" y="379.8">40</text>
</g>
<g font-size="4.2">
<text x="125" y="38.6">SCALA 1:10</text>
<text x="168.1" y="94.4">ASSI DI SOSTEGNO</text>
<text x="177.4" y="142.2">SEDUTA</text>
<text x="361.1" y="164.3">SCALA 1:1</text>
<text x="360" y="190.8">SOSTEGNO SEDUTA</text>
<text x="474.3" y="219.5">SPESSORE PER VITE</text>
<text x="163.7" y="252.3">SCHIENALE CON GAMBE POSTERIORI</text>
<text x="166.8" y="325">BLOCCO GAMBE ANTERIORI</text>
</g>
<g font-size="2.5">
<text x="50.7" y="10.5">1</text>
<text x="105.4" y="10.5">2</text>
<text x="155.4" y="10.5">3</text>
<text x="205.4" y="10.5">4</text>
<text x="255.4" y="10.5">5</text>
<text x="305.4" y="10.5">6</text>
<text x="355.3" y="10.5">7</text>
<text x="405.3" y="10.5">8</text>
<text x="455.3" y="10.5">9</text>
<text x="504.7" y="10.5">10</text>
<text x="554.7" y="10.5">11</text>
<text x="22.3" y="46.6">A</text>
<text x="583.6" y="48.9">A</text>
<text x="22.3" y="111.6">B</text>
<text x="583.6" y="111.6">B</text>
<text x="533.3" y="153">POLITECNICO DI MILANO</text>
<text x="22.2" y="161.6">C</text>
<text x="533.4" y="156">SCUOLA DEL DESIGN</text>
<text x="533.4" y="159.1">C.L. DESIGN DEGLI INTERNI</text>
<text x="583.5" y="161.6">C</text>
<text x="533.4" y="162.9">PROGETTO:</text>
<text x="22.2" y="211.6">D</text>
<text x="533.4" y="212.9">CORSO:</text>
<text x="583.5" y="211.6">D</text>
<text x="543.7" y="217.8">STRUMENTI E METODI</text>
<text x="547.5" y="220.9">DEL PROGETTO</text>
<text x="533.4" y="229.5">DOCENTE:</text>
<text x="546.1" y="236">MARCO FERRARA</text>
<text x="533.4" y="246.2">STUDENTI:</text>
<text x="546.4" y="254.2">ANDREA MONDINI</text>
<text x="22.3" y="261.6">E</text>
<text x="533.4" y="262.9">OGGETTO:</text>
<text x="583.6" y="261.6">E</text>
<text x="551.2" y="269.3">701.032.50</text>
<text x="533.4" y="279.5">NOTE:</text>
<text x="377.1" y="282.4">0</text>
<text x="387.1" y="282.4">1</text>
<text x="400.3" y="282.4">2.5</text>
<text x="428" y="282.4">5</text>
<text x="429.5" y="285.2">cm</text>
<text x="557" y="286">-</text>
<text x="533.4" y="296.2">NOME FILE:</text>
<text x="542.7" y="302.4">INGOLF_701-032-50.dwg</text>
<text x="22.4" y="311.6">F</text>
<text x="583.7" y="311.6">F</text>
<text x="533.3" y="313.5">VERS</text>
<text x="572.9" y="313.5">DATA</text>
<text x="533.4" y="358.5">A</text>
<text x="567.1" y="358.5">2017.05.23</text>
<text x="22.2" y="361.6">G</text>
<text x="533.4" y="363">TAVOLA NO.:</text>
<text x="569.6" y="363">1 DI</text>
<text x="576.8" y="363">4</text>
<text x="583.5" y="361.6">G</text>
<text x="533.4" y="405.6">DATA:</text>
<text x="543.4" y="405.5">2017/07/12</text>
<text x="558.4" y="405.5">SCALA: 1:10 1:1</text>
<text x="19.6" y="410.3" transform="rotate(-90 19.6 410.3)">DIRECTORY: D:\USERS\ANDRE HARDDISK\DOCUMENTS\GITHUB\VV-D_2_CUCINA\INGOLF_701-032-50.DWG | PLOTTED ON: 13/07/2017 23:58:36 | BY USER: ANDRE</text>
<text x="22.2" y="411.6">H</text>
<text x="48.9" y="413.5">1</text>
<text x="105.4" y="413.5">2</text>
<text x="155.4" y="413.5">3</text>
<text x="205.4" y="413.5">4</text>
<text x="255.4" y="413.5">5</text>
<text x="305.4" y="413.5">6</text>
<text x="355.3" y="413.5">7</text>
<text x="405.3" y="413.5">8</text>
<text x="455.3" y="413.5">9</text>
<text x="504.7" y="413.5">10</text>
<text x="531.5" y="412.6">0</text>
<text x="533.4" y="408.4">REV:</text>
<text x="541.5" y="412.6">0.1m</text>
<text x="543.4" y="408.5">A</text>
<text x="556.6" y="412.6">0.25m</text>
<text x="558.4" y="408.5">FORMATO:</text>
<text x="574.8" y="408.5">A2</text>
<text x="575" y="412.6">0.5m</text>
</g>
</svg>
